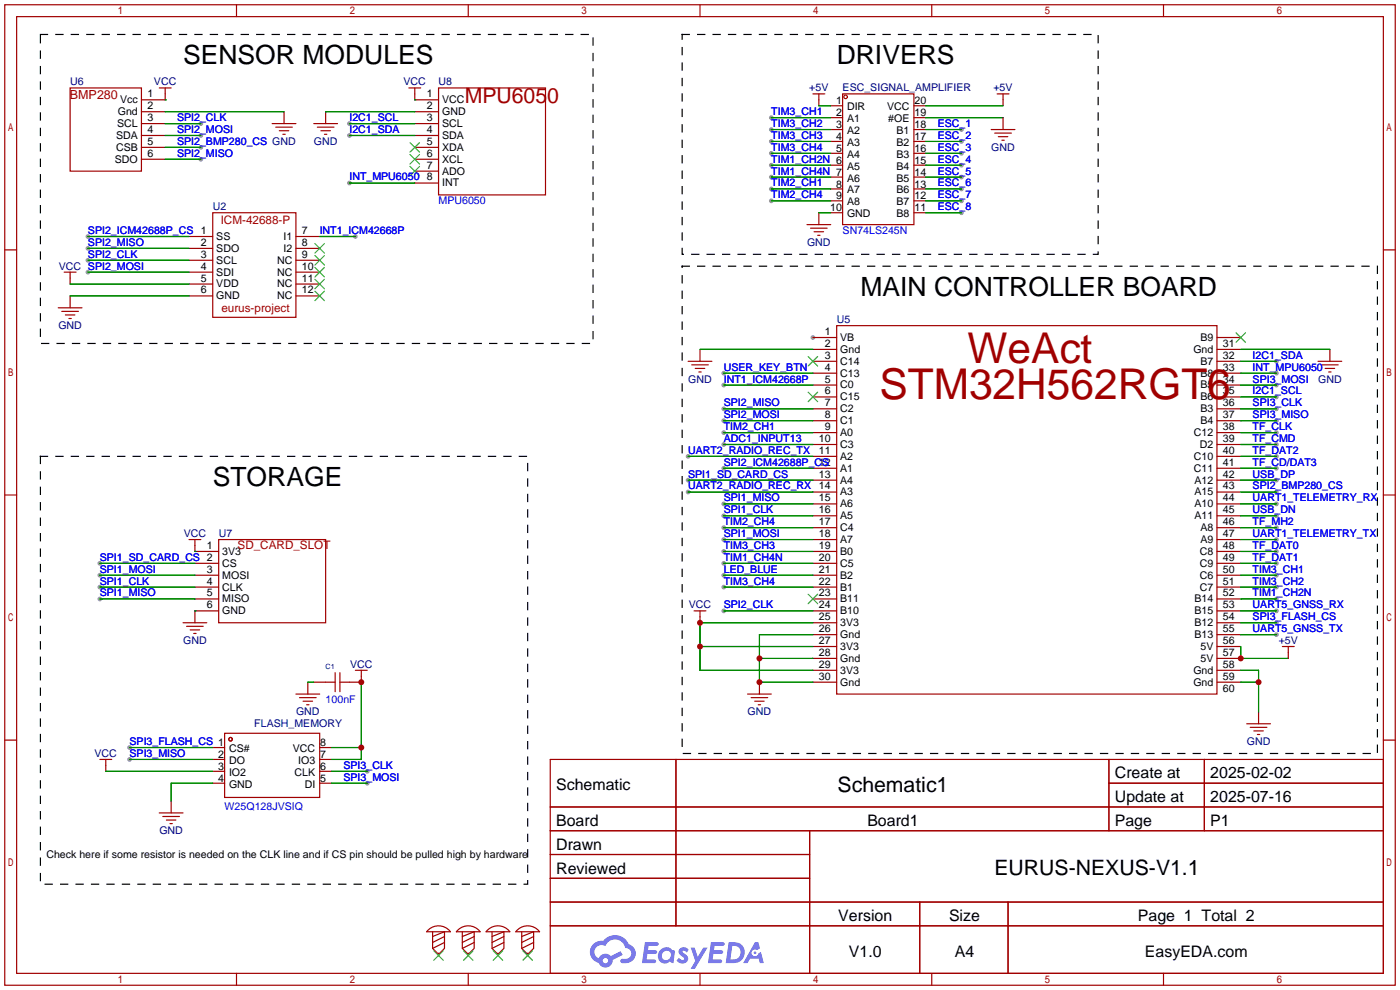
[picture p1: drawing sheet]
<svg xmlns="http://www.w3.org/2000/svg" width="299mm" height="212mm" viewBox="0 0 299 212" stroke-linecap="round" stroke-linejoin="round" font-family="sans-serif">
<g fill="#999">
<circle cx="173.7" cy="72.1" r=".51"/>
<circle cx="21.3" cy="120.4" r=".51"/>
<circle cx="21.3" cy="122.9" r=".51"/>
<circle cx="21.3" cy="125.5" r=".51"/>
<circle cx="21.3" cy="128" r=".51"/>
<circle cx="42.9" cy="26.4" r=".51"/>
<circle cx="42.9" cy="29" r=".51"/>
<circle cx="42.9" cy="31.5" r=".51"/>
<circle cx="42.9" cy="34" r=".51"/>
<circle cx="18.8" cy="50.5" r=".51"/>
<circle cx="18.8" cy="53.1" r=".51"/>
<circle cx="18.8" cy="55.6" r=".51"/>
<circle cx="18.8" cy="58.2" r=".51"/>
<circle cx="75.9" cy="50.5" r=".51"/>
<circle cx="154.7" cy="130.6" r=".51"/>
<circle cx="154.7" cy="89.9" r=".51"/>
<circle cx="154.7" cy="87.4" r=".51"/>
<circle cx="147.1" cy="102.6" r=".51"/>
<circle cx="154.7" cy="110.2" r=".51"/>
<circle cx="154.7" cy="115.3" r=".51"/>
<circle cx="154.7" cy="107.7" r=".51"/>
<circle cx="272.8" cy="84.8" r=".51"/>
<circle cx="272.8" cy="77.2" r=".51"/>
<circle cx="272.8" cy="79.8" r=".51"/>
<circle cx="147.1" cy="97.5" r=".51"/>
<circle cx="147.1" cy="105.2" r=".51"/>
<circle cx="272.8" cy="128" r=".51"/>
<circle cx="272.8" cy="130.6" r=".51"/>
<circle cx="272.8" cy="122.9" r=".51"/>
<circle cx="272.8" cy="125.5" r=".51"/>
<circle cx="272.8" cy="120.4" r=".51"/>
<circle cx="74.7" cy="26.4" r=".51"/>
<circle cx="74.7" cy="29" r=".51"/>
<circle cx="74.7" cy="39.1" r=".51"/>
<circle cx="164.8" cy="25.1" r=".51"/>
<circle cx="164.8" cy="27.7" r=".51"/>
<circle cx="164.8" cy="30.2" r=".51"/>
<circle cx="164.8" cy="32.8" r=".51"/>
<circle cx="205.5" cy="27.7" r=".51"/>
<circle cx="205.5" cy="30.2" r=".51"/>
<circle cx="205.5" cy="32.8" r=".51"/>
<circle cx="205.5" cy="35.3" r=".51"/>
<circle cx="205.5" cy="37.8" r=".51"/>
<circle cx="205.5" cy="40.4" r=".51"/>
<circle cx="205.5" cy="42.9" r=".51"/>
<circle cx="205.5" cy="45.5" r=".51"/>
<circle cx="272.8" cy="112.8" r=".51"/>
<circle cx="272.8" cy="115.3" r=".51"/>
<circle cx="272.8" cy="107.7" r=".51"/>
<circle cx="272.8" cy="110.2" r=".51"/>
<circle cx="164.8" cy="35.3" r=".51"/>
<circle cx="164.8" cy="37.8" r=".51"/>
<circle cx="164.8" cy="40.4" r=".51"/>
<circle cx="164.8" cy="42.9" r=".51"/>
<circle cx="154.7" cy="82.3" r=".51"/>
<circle cx="154.7" cy="117.9" r=".51"/>
<circle cx="154.7" cy="100.1" r=".51"/>
<circle cx="272.8" cy="97.5" r=".51"/>
<circle cx="272.8" cy="100.1" r=".51"/>
<circle cx="272.8" cy="95" r=".51"/>
<circle cx="272.8" cy="92.5" r=".51"/>
<circle cx="272.8" cy="117.9" r=".51"/>
<circle cx="272.8" cy="102.6" r=".51"/>
<circle cx="154.7" cy="122.9" r=".51"/>
<circle cx="154.7" cy="79.8" r=".51"/>
<circle cx="272.8" cy="82.3" r=".51"/>
<circle cx="272.8" cy="87.4" r=".51"/>
<circle cx="272.8" cy="89.9" r=".51"/>
<circle cx="154.7" cy="125.5" r=".51"/>
<circle cx="154.7" cy="92.5" r=".51"/>
<circle cx="154.7" cy="112.8" r=".51"/>
<circle cx="154.7" cy="120.4" r=".51"/>
<circle cx="272.8" cy="135.6" r=".51"/>
<circle cx="154.7" cy="95" r=".51"/>
<circle cx="27.7" cy="159.8" r=".51"/>
<circle cx="78.5" cy="164.8" r=".51"/>
<circle cx="78.5" cy="167.4" r=".51"/>
<circle cx="27.7" cy="162.3" r=".51"/>
<circle cx="272.8" cy="133.1" r=".51"/>
<circle cx="272.8" cy="105.2" r=".51"/>
</g>
<g fill="none" stroke="#a10000" stroke-width=".25">
<path d="M1 1h297.2v209.6h-297.2zM3.6 3.6h292.1v204.4h-292.1zM50.5 1v2.6M100.1 1v2.6M149.6 1v2.6M199.1 1v2.6M248.7 1v2.6M1 53.4h2.6M295.7 53.4h2.5M1 105.8h2.6M295.7 105.8h2.5M1 158.2h2.6"/>
<path d="M295.7 158.2h2.5M117.6 162.3h178.1v45.7h-178.1zM117.6 172.5h178.1M117.6 177.5h178.1M144.5 162.3v35.6M173 177.5v30.5M237 162.3v15.2M237 167.4h58.7M257.4 162.3v15.2M117.6 182.6h55.4M117.6 192.8h178.1M117.6 187.7h55.4"/>
<path d="M117.6 197.9h178.1M196.6 192.8v15.2M215.4 192.8v15.2M50.5 208v2.6M100.1 208v2.6M149.6 208v2.6M199.1 208v2.6M248.7 208v2.6"/>
</g>
<g fill="#5487ff">
<path d="M145.3 202.7a1.3 1.3 0 0 1 1.9 .3l-.4 .6a.54 .54 0 0 0-.9-.2l.1 .2a1.34 1.34 0 0 1 .9 1.8 1.47 1.47 0 0 1-2.3-.1l.5-.6 .8 .5a.31 .31 0 0 0 .4-.3 .31 .31 0 0 0-.3-.4 1.12 1.12 0 0 1-.7-1.8z"/>
<path d="M147.6 202.5h.9l.6 2 1.2-2h.9l-2.7 4.6h-.9l1-1.7z"/>
<path d="M137.8 201.4h1.7a1.31 1.31 0 0 1 1.2 .2 .4 .4 0 0 1-.3 .5l-1.8 .1-.1 .9h1.6a.4 .4 0 0 1 .4 .4 .4 .4 0 0 1-.5 .4h-1.6l-.2 1.2h1.4a.46 .46 0 0 1 .5 0 .46 .46 0 0 1 .1 .5l-.4 .2h-2.6z"/>
<path d="M151.9 201.4h1.7a1.32 1.32 0 0 1 1.2 .2 .39 .39 0 0 1-.3 .5l-1.8 .1-.1 .9h1.6a.4 .4 0 0 1 .4 .4 .4 .4 0 0 1-.4 .4h-1.7l-.2 1.2h1.4a.46 .46 0 0 1 .5 0 .46 .46 0 0 1 .1 .5l-.4 .2h-2.6z"/>
<path d="M161.3 201.4h.8l.3 1.3-.6 .4a.75 .75 0 0 0-1.1 .3 .75 .75 0 0 0 .5 1 .75 .75 0 0 0 .9-.7l.5-.2 .6 2.3h-.8l-.3-.9h-1.8l-.5 .9h-1z"/>
<path d="M155.7 201.4l-.6 4.4h1.5a2.27 2.27 0 0 0 2.6-2.2 2.27 2.27 0 0 0-2.7-2.2zM156.5 202.1a1.5 1.5 0 0 1 1.8 1.6 1.5 1.5 0 0 1-1.9 1.4h-.3z"/>
<path d="M141.2 203a1.6 1.6 0 0 0-.3 2.3 1.6 1.6 0 0 0 2.3 .2l.7 .3 .3-2.4-.1-.3-.5-.1a1.58 1.58 0 0 0-2.4 0zM141.8 203.5a.98 .98 0 0 1 1.6 .4 .98 .98 0 0 1-1.1 1.3 .94 .94 0 0 1-.9-.7 .94 .94 0 0 1 .4-1z"/>
<path d="M126.8 201.8a2.37 2.37 0 0 0 1.1 4 1.54 1.54 0 0 0 1.8 1 1.54 1.54 0 0 0 1.2-1.6l2.2-1.1-.5-.8-2 1a1.57 1.57 0 0 0-2.7 .5 1.5 1.5 0 0 1-.7-2.1 1.5 1.5 0 0 1 2.2-.5 2.23 2.23 0 0 1 2.3-1.4 2.23 2.23 0 0 1 2 1.8 1.16 1.16 0 0 1 1.2 1.1 1.16 1.16 0 0 1-1.1 1.2h-.7a.47 .47 0 0 0-.5 .4 .47 .47 0 0 0 .4 .5 2.17 2.17 0 0 0 2.5-.9 2.17 2.17 0 0 0-.3-2.7l-.8-.4a3.2 3.2 0 0 0-5.5-.7l-1.1 .1zM128.8 205.3a.6 .6 0 0 1 1.2 0 .6 .6 0 0 1-1.2 0z"/>
<circle cx="161.4" cy="203.6" r=".28"/>
</g>
<g fill="none" stroke="#a10000" stroke-width=".25">
<path d="M15 18.8h15.2v17.8h-15.2zM34 18.8h2.6M35.3 18.8v2.5h-5.1M87.4 18.8h2.5M88.6 18.8v2.5h5.1M93.7 18.8h22.9v22.9h-22.9zM30.2 23.9h5.1M30.2 26.4h5.1M30.2 29h5.1M30.2 31.5h5.1M30.2 34h5.1M58.2 26.4h5"/>
<path d="M58.9 27.2h3.6M59.7 27.9h2M60.5 28.7h.5M60.7 23.9v2.5M67.1 26.4h5M67.8 27.2h3.6M68.6 27.9h2M69.3 28.7h.5M69.6 23.9v2.5M88.6 23.9h5.1M88.6 26.4h5.1M88.6 29h5.1"/>
<path d="M88.6 31.5h5.1M88.6 34h5.1M88.6 36.6h5.1M88.6 39.1h5.1M173.7 20.1h2.6M175 20.1v2.5M177.5 22.6h2.6M177.5 25.1h2.6M177.5 27.7h2.6M177.5 30.2h2.6M177.5 32.8h2.6M177.5 35.3h2.6"/>
<path d="M177.5 37.8h2.6M180.1 20.1h15.2v27.9h-15.2zM195.3 22.6h2.6M195.3 25.1h2.6M195.3 27.7h2.6M195.3 30.2h2.6M195.3 32.8h2.6M195.3 35.3h2.6M195.3 37.8h2.6M211.8 27.7h5.1M212.6 28.4h3.6M213.1 20.1h2.5"/>
<path d="M213.4 29.2h2M214.1 30h.5M214.4 20.1v2.5M214.4 25.1v2.6M13.7 58.2h2.6M15 58.2v2.5M40.4 50.5h5.1M40.4 53.1h5.1M40.4 55.6h5.1M40.4 58.2h5.1M45.5 45.5h17.7v22.3h-17.7zM63.2 50.5h5.1"/>
<path d="M63.2 53.1h5.1M63.2 55.6h5.1M63.2 58.2h5.1M172.5 48h5M173.2 48.8h3.6M174 49.5h2M174.8 50.3h.5M175 45.5v2.5M177.5 40.4h2.6M177.5 42.9h2.6M177.5 45.5h2.6M195.3 40.4h2.6"/>
<path d="M195.3 42.9h2.6M195.3 45.5h2.6M12.4 65.8h5.1M13.2 66.5h3.6M14 67.3h2M14.7 68.1h.5M15 63.2v2.6M40.4 60.7h5.1M40.4 63.2h5.1M63.2 60.7h5.1M63.2 63.2h5.1M147.1 77.2h5"/>
<path d="M147.8 78h3.6M148.6 78.7h2M149.4 79.5h.5M149.6 74.7v2.5M173.7 72.1h5.1M173.7 74.7h5.1M173.7 77.2h5.1M173.7 79.8h5.1M178.8 69.6h81.3v78.7h-81.3zM260.1 72.1h5.1M260.1 74.7h5.1M260.1 77.2h5.1"/>
<path d="M260.1 79.8h5.1M281.7 77.2h5.1M282.4 78h3.6M283.2 78.7h2M284 79.5h.5M284.2 74.7v2.5M173.7 82.3h5.1M173.7 84.8h5.1M173.7 87.4h5.1M173.7 89.9h5.1M173.7 92.5h5.1M173.7 95h5.1"/>
<path d="M173.7 97.5h5.1M260.1 82.3h5.1M260.1 84.8h5.1M260.1 87.4h5.1M260.1 89.9h5.1M260.1 92.5h5.1M260.1 95h5.1M260.1 97.5h5.1M40.4 115.3h2.5M41.7 115.3v2.6h5M46.7 115.3h22.9v17.8h-22.9zM173.7 100.1h5.1"/>
<path d="M173.7 102.6h5.1M173.7 105.2h5.1M173.7 107.7h5.1M173.7 110.2h5.1M173.7 112.8h5.1M173.7 115.3h5.1M173.7 117.9h5.1M260.1 100.1h5.1M260.1 102.6h5.1M260.1 105.2h5.1M260.1 107.7h5.1M260.1 110.2h5.1"/>
<path d="M260.1 112.8h5.1M260.1 115.3h5.1M260.1 117.9h5.1M39.1 133.1h5.1M39.9 133.9h3.5M40.6 134.6h2.1M41.4 135.4h.5M41.7 120.4h5M41.7 122.9h5M41.7 125.5h5M41.7 128h5M46.7 130.6h-5v2.5"/>
<path d="M148.3 130.6h2.6M149.6 130.6v2.5M173.7 120.4h5.1M173.7 122.9h5.1M173.7 125.5h5.1M173.7 128h5.1M173.7 130.6h5.1M173.7 133.1h5.1M173.7 135.6h5.1M173.7 138.2h5.1M260.1 120.4h5.1M260.1 122.9h5.1"/>
<path d="M260.1 125.5h5.1M260.1 128h5.1M260.1 130.6h5.1M260.1 133.1h5.1M260.1 135.6h5.1M260.1 138.2h5.1M274.1 138.2h2.5M275.3 138.2v2.5M45.5 159.8h2.5M48 156.7h20.3v13.7h-20.3zM63.2 148.3h5.1M64 149.1h3.6"/>
<path d="M64.8 149.9h2M65.5 150.6h.5M65.8 145.8v2.5M67.1 145.8h4.5M68.3 159.8h2.6M71.6 143.8v4M72.6 143.8v4M75.9 143.3h2.6M77.2 143.3v2.5h-4.6M159.8 148.3h5M160.5 149.1h3.6M161.3 149.9h2"/>
<path d="M162.1 150.6h.5M162.3 145.8v2.5M173.7 140.7h5.1M173.7 143.3h5.1M173.7 145.8h5.1M260.1 140.7h5.1M260.1 143.3h5.1M260.1 145.8h5.1M266.4 154.7h5.1M267.2 155.4h3.6M268 156.2h2M268.7 157h.5"/>
<path d="M269 152.1v2.6M21.3 162.3h2.6M22.6 162.3v2.5M34 173.7h5.1M34.8 174.5h3.6M35.6 175.3h2M36.3 176h.5M36.6 171.2v2.5M45.5 162.3h2.5M45.5 164.8h2.5M45.5 167.4h2.5M68.3 162.3h2.6"/>
<path d="M68.3 164.8h2.6M68.3 167.4h2.6M91.6 198.7a3.2 3.2 0 0 1 4.7 .4h-5.1zM92.5 199.1v3.6l1.2 1.3 1.3-1.3v-3.6l-2.5 1.1M98 198.7a3.2 3.2 0 0 1 4.6 .4h-5.1zM98.8 199.1v3.6l1.3 1.3 1.2-1.3v-3.6l-2.5 1.1M104.3 198.7a3.2 3.2 0 0 1 4.7 .4h-5.1zM105.2 199.1v3.6l1.2 1.3 1.3-1.3v-3.6l-2.5 1.1M110.7 198.7a3.2 3.2 0 0 1 4.6 .4h-5.1zM111.5 199.1v3.6l1.3 1.3 1.2-1.3v-3.6l-2.5 1.1M93.7 203.7v.5M95 200.2l-2.5 1.2"/>
<path d="M95 201.4l-2.5 1.3M100.1 203.7v.5M101.3 200.2l-2.5 1.2M101.3 201.4l-2.5 1.3M106.4 203.7v.5M107.7 200.2l-2.5 1.2M107.7 201.4l-2.5 1.3M112.8 203.7v.5M114 200.2l-2.5 1.2M114 201.4l-2.5 1.3"/>
<circle cx="180.7" cy="20.7" r=".38"/>
<circle cx="49.3" cy="158" r=".38"/>
</g>
<g fill="none" stroke="#3c3" stroke-width=".25">
<path d="M87.6 30.5l2.1 2M87.6 33l2.1 2.1M87.6 35.6l2.1 2M89.7 30.5l-2.1 2M89.7 33l-2.1 2.1M89.7 35.6l-2.1 2M67.3 52.1l2 2M67.3 54.6l2 2M67.3 57.2l2 2M67.3 59.7l2 2M69.3 52.1l-2 2M69.3 54.6l-2 2"/>
<path d="M69.3 57.2l-2 2M69.3 59.7l-2 2M67.3 62.2l2 2.1M69.3 62.2l-2 2.1M172.7 76.2l2.1 2M174.8 76.2l-2.1 2M264.2 71.1l2 2.1M266.2 71.1l-2 2.1M172.7 83.8l2.1 2.1M174.8 83.8l-2.1 2.1M172.7 127l2.1 2M174.8 127l-2.1 2"/>
<path d="M92.7 203.2l2 2M94.7 203.2l-2 2M99.1 203.2l2 2M101.1 203.2l-2 2M105.4 203.2l2 2M107.4 203.2l-2 2M111.8 203.2l2 2M113.8 203.2l-2 2"/>
</g>
<g fill="none" stroke="#008700" stroke-width=".25">
<path d="M35.3 21.3h.1M35.3 23.9h25.4M35.3 26.4h7.6M35.3 29h7.6M35.3 31.5h7.6M35.3 34h7.6M69.6 23.9h19M74.7 26.4h13.9M74.7 29h13.9M74.7 39.1h13.9M88.6 21.3h.1M164.8 25.1h12.7"/>
<path d="M164.8 27.7h12.7M164.8 30.2h12.7M164.8 32.8h12.7M164.8 35.3h12.7M164.8 37.8h12.7M175 22.6h2.5M197.9 25.1h16.5M197.9 22.6h16.5M197.9 27.7h7.6M197.9 30.2h7.6M197.9 32.8h7.6M197.9 35.3h7.6"/>
<path d="M197.9 37.8h7.6M18.8 50.5h21.6M18.8 53.1h21.6M18.8 55.6h21.6M18.8 58.2h21.6M68.3 50.5h7.6M164.8 40.4h12.7M164.8 42.9h12.7M175 45.5h2.5M197.9 45.5h7.6M197.9 40.4h7.6M197.9 42.9h7.6"/>
<path d="M15 63.2h25.4M15 60.7h25.4M149.6 74.7h24.1M154.7 79.8h19M265.2 74.7h19M265.2 77.2h7.6M265.2 79.8h7.6M147.1 97.5h26.6M154.7 89.9h19M154.7 87.4h19M154.7 82.3h19M154.7 95h19"/>
<path d="M154.7 92.5h19M265.2 89.9h7.6M265.2 87.4h7.6M265.2 84.8h7.6M265.2 97.5h7.6M265.2 82.3h7.6M265.2 95h7.6M265.2 92.5h7.6M41.7 117.9h.1M147.1 102.6h26.6M147.1 105.2h26.6M154.7 110.2h19"/>
<path d="M154.7 115.3h19M154.7 107.7h19M154.7 112.8h19M154.7 117.9h19M154.7 100.1h19M265.2 102.6h7.6M265.2 110.2h7.6M265.2 115.3h7.6M265.2 107.7h7.6M265.2 105.2h7.6M265.2 112.8h7.6M265.2 117.9h7.6"/>
<path d="M265.2 100.1h7.6M21.3 120.4h20.4M21.3 122.9h20.4M21.3 125.5h20.4M21.3 128h20.4M41.7 130.6h.1M149.6 138.2h24.1M154.7 120.4h19M154.7 122.9h19M154.7 125.5h19M154.7 130.6h19M173.7 135.6h-11.4v10.2h11.4"/>
<path d="M173.7 133.1h-24.1v10.2h24.1M265.2 138.2v2.5h10.1M265.2 135.6h7.6M265.2 133.1h7.6M265.2 120.4h7.6M265.2 122.9h7.6M265.2 125.5h7.6M265.2 128h7.6M265.2 130.6h7.6M27.7 159.8h17.8M65.8 145.8h1.3M70.9 159.8h6.3"/>
<path d="M77.2 145.8v16.5h-6.3M162.3 140.7h11.4M265.2 145.8h3.8M265.2 143.3h3.8v8.8M22.6 164.8h22.9M27.7 162.3h17.8M45.5 167.4h-8.9v3.8M70.9 167.4h7.6M70.9 164.8h7.6"/>
</g>
<path d="M8.6 7.4h118.1v66h-118.1zM145.8 7.4h88.9v47h-88.9zM145.8 56.9h148.6v104.1h-148.6zM8.6 97.5h104.2v91.5h-104.2z" fill="none" stroke="#000" stroke-width=".25" stroke-dasharray="1.5 1.8"/>
<g fill="#c00">
<circle cx="162.3" cy="145.8" r=".63"/>
<circle cx="162.3" cy="140.7" r=".63"/>
<circle cx="149.6" cy="133.1" r=".63"/>
<circle cx="149.6" cy="138.2" r=".63"/>
<circle cx="269" cy="145.8" r=".63"/>
<circle cx="265.2" cy="140.7" r=".63"/>
<circle cx="77.2" cy="159.8" r=".63"/>
<circle cx="77.2" cy="145.8" r=".63"/>
</g>
<g font-size="9.1" fill="#a00000">
<text x="206.8" y="77.6">WeAct</text>
<text x="188" y="85.2">STM32H562RGT6</text>
</g>
<g font-size="5.7">
<text x="39.1" y="13.6">SENSOR MODULES</text>
<text x="178.8" y="13.6">DRIVERS</text>
<text x="183.9" y="63.2">MAIN CONTROLLER BOARD</text>
<text x="45.5" y="103.8">STORAGE</text>
</g>
<text font-size="4.5" fill="#a00000" x="99.3" y="22">MPU6050</text>
<g font-size="4.5">
<text x="179" y="169.2">Schematic1</text>
<text x="212.5" y="187">EURUS-NEXUS-V1.1</text>
</g>
<g font-size="3.4">
<text x="238.3" y="166.4">Create at</text>
<text x="258.7" y="166.4">2025-02-02</text>
<text x="118.9" y="168.9">Schematic</text>
<text x="238.3" y="171.4">Update at</text>
<text x="258.7" y="171.4">2025-07-16</text>
<text x="118.9" y="176.5">Board</text>
<text x="185.4" y="176.5">Board1</text>
<text x="238.3" y="176.5">Page</text>
<text x="258.7" y="176.5">P1</text>
<text x="118.9" y="181.6">Drawn</text>
<text x="118.9" y="186.7">Reviewed</text>
<text x="179.2" y="196.8">Version</text>
<text x="202.8" y="196.8">Size</text>
<text x="243.2" y="196.8">Page 1 Total 2</text>
<text x="181.4" y="204.5">V1.0</text>
<text x="204.1" y="204.5">A4</text>
<text x="244.7" y="204.5">EasyEDA.com</text>
</g>
<text font-size="2.7" fill="#a00000" x="14.9" y="21.2">BMP280</text>
<g font-size="2.5" fill="#a00000">
<text x="47.2" y="47.8">ICM-42688-P</text>
<text x="47.3" y="66.6">eurus-project</text>
<text x="50.8" y="117.4">SD_CARD_SLOT</text>
</g>
<g font-size="2.3" fill="#000080">
<text x="15" y="18.3">U6</text>
<text x="32.9" y="18.3">VCC</text>
<text x="86.3" y="18.3">VCC</text>
<text x="93.7" y="18.3">U8</text>
<text x="173" y="19.5">+5V</text>
<text x="180.1" y="19.5">ESC_SIGNAL_AMPLIFIER</text>
<text x="212.3" y="19.5">+5V</text>
<text x="67.1" y="31">GND</text>
<text x="211.9" y="32.2">GND</text>
<text x="45.5" y="44.9">U2</text>
<text x="172.5" y="52.5">GND</text>
<text x="12.6" y="57.6">VCC SPI2_MOSI</text>
<text x="12.5" y="70.3">GND</text>
<text x="178.8" y="69.1">U5</text>
<text x="147.1" y="81.8">GND</text>
<text x="281.7" y="81.8">GND</text>
<text x="39.3" y="114.8">VCC</text>
<text x="46.7" y="114.8">U7</text>
<text x="147.2" y="130">VCC</text>
<text x="39.1" y="137.6">GND</text>
<text x="273.3" y="137.6">+5V</text>
<text x="74.8" y="142.7">VCC</text>
<text x="54.4" y="155.4">FLASH_MEMORY</text>
<text x="63.3" y="152.9">GND</text>
<text x="159.8" y="152.9">GND</text>
<text x="20.2" y="161.8">VCC</text>
<text x="266.5" y="159.2">GND</text>
<text x="34.1" y="178.3">GND</text>
</g>
<g font-size="2.3">
<text x="25.7" y="22.1">Vcc</text>
<text x="31.5" y="20.8">1</text>
<text x="31.5" y="23.3">2</text>
<text x="91.2" y="20.8">1</text>
<text x="91.2" y="23.3">2</text>
<text x="94.5" y="22.1">VCC</text>
<text x="178.7" y="22.3">1</text>
<text x="181" y="23.6">DIR</text>
<text x="189.6" y="23.6">VCC</text>
<text x="195.5" y="22.3">20</text>
<text x="24.8" y="29.7">SDA</text>
<text x="25.1" y="27.1">SCL</text>
<text x="25.2" y="24.6">Gnd</text>
<text x="31.5" y="25.9">3</text>
<text x="31.5" y="28.4">4</text>
<text x="91.2" y="25.9">3</text>
<text x="91.2" y="28.4">4</text>
<text x="94.5" y="24.6">GND</text>
<text x="94.5" y="27.1">SCL</text>
<text x="94.5" y="29.7">SDA</text>
<text x="178.7" y="24.8">2</text>
<text x="178.7" y="27.4">3</text>
<text x="178.7" y="29.9">4</text>
<text x="181" y="26.1">A1</text>
<text x="181" y="28.6">A2</text>
<text x="189.8" y="26.1">#OE</text>
<text x="191.6" y="28.6">B1</text>
<text x="195.5" y="29.9">17</text>
<text x="195.5" y="27.4">18</text>
<text x="195.5" y="24.8">19</text>
<text x="24.5" y="34.8">SDO</text>
<text x="24.8" y="32.2">CSB</text>
<text x="31.5" y="31">5</text>
<text x="31.5" y="33.5">6</text>
<text x="91.2" y="31">5</text>
<text x="91.2" y="33.5">6</text>
<text x="94.5" y="32.2">XDA</text>
<text x="94.5" y="34.8">XCL</text>
<text x="178.7" y="32.5">5</text>
<text x="181" y="31.2">A3</text>
<text x="181" y="33.7">A4</text>
<text x="191.6" y="33.7">B3</text>
<text x="191.6" y="31.2">B2</text>
<text x="195.5" y="35">15</text>
<text x="195.5" y="32.5">16</text>
<text x="91.2" y="36">7</text>
<text x="91.2" y="38.6">8</text>
<text x="94.5" y="37.3">ADO</text>
<text x="94.5" y="39.8">INT</text>
<text x="178.7" y="40.1">8</text>
<text x="181" y="36.3">A5</text>
<text x="181" y="38.8">A6</text>
<text x="181" y="41.3">A7</text>
<text x="191.6" y="41.3">B6</text>
<text x="191.6" y="38.8">B5</text>
<text x="191.6" y="36.3">B4</text>
<text x="195.5" y="40.1">13</text>
<text x="195.5" y="37.5">14</text>
<text x="177.4" y="45.2">10</text>
<text x="178.7" y="42.6">9</text>
<text x="181" y="43.9">A8</text>
<text x="181" y="46.4">GND</text>
<text x="191.6" y="46.4">B8</text>
<text x="191.6" y="43.9">B7</text>
<text x="195.5" y="45.2">11</text>
<text x="195.5" y="42.6">12</text>
<text x="42.9" y="52.5">2</text>
<text x="46.2" y="51.3">SS</text>
<text x="46.2" y="53.8">SDO</text>
<text x="60.6" y="51.3">I1</text>
<text x="60.6" y="53.8">I2</text>
<text x="64.5" y="50">7</text>
<text x="64.5" y="52.5">8</text>
<text x="42.9" y="55.1">3</text>
<text x="42.9" y="57.6">4</text>
<text x="46.2" y="56.4">SCL</text>
<text x="46.2" y="58.9">SDI</text>
<text x="59.2" y="56.4">NC</text>
<text x="59.2" y="58.9">NC</text>
<text x="64.5" y="55.1">9</text>
<text x="64.5" y="57.6">10</text>
<text x="42.9" y="60.2">5</text>
<text x="42.9" y="62.7">6</text>
<text x="46.2" y="61.4">VDD</text>
<text x="46.2" y="64">GND</text>
<text x="59.2" y="61.4">NC</text>
<text x="59.2" y="64">NC</text>
<text x="64.5" y="60.2">11</text>
<text x="64.5" y="62.7">12</text>
<text x="176.3" y="71.6">1</text>
<text x="176.3" y="74.1">2</text>
<text x="176.3" y="76.7">3</text>
<text x="179.6" y="72.9">VB</text>
<text x="179.6" y="75.4">Gnd</text>
<text x="179.6" y="77.9">C14</text>
<text x="255" y="75.4">Gnd</text>
<text x="256.6" y="72.9">B9</text>
<text x="256.6" y="77.9">B7</text>
<text x="261.4" y="74.1">31</text>
<text x="261.4" y="76.7">32</text>
<text x="176.3" y="79.2">4</text>
<text x="176.3" y="81.8">5</text>
<text x="179.6" y="80.5">C13</text>
<text x="179.6" y="83">C0</text>
<text x="256.6" y="80.5">B8</text>
<text x="256.6" y="83">B5</text>
<text x="261.4" y="79.2">33</text>
<text x="261.4" y="81.8">34</text>
<text x="176.3" y="84.3">6</text>
<text x="176.3" y="86.8">7</text>
<text x="176.3" y="89.4">8</text>
<text x="179.6" y="85.6">C15</text>
<text x="179.6" y="88.1">C2</text>
<text x="256.6" y="85.6">B6</text>
<text x="256.6" y="88.1">B3</text>
<text x="261.4" y="84.3">35</text>
<text x="261.4" y="86.8">36</text>
<text x="261.4" y="89.4">37</text>
<text x="175" y="94.5">10</text>
<text x="176.3" y="91.9">9</text>
<text x="179.6" y="90.6">C1</text>
<text x="179.6" y="93.2">A0</text>
<text x="179.6" y="95.7">C3</text>
<text x="255.2" y="93.2">C12</text>
<text x="256.4" y="95.7">D2</text>
<text x="256.6" y="90.6">B4</text>
<text x="261.4" y="91.9">38</text>
<text x="261.4" y="94.5">39</text>
<text x="175" y="97">11</text>
<text x="175" y="99.5">12</text>
<text x="179.6" y="98.3">A2</text>
<text x="179.6" y="100.8">A1</text>
<text x="255.2" y="98.3">C10</text>
<text x="255.2" y="100.8">C11</text>
<text x="261.4" y="97">40</text>
<text x="261.4" y="99.5">41</text>
<text x="175" y="102.1">13</text>
<text x="175" y="104.6">14</text>
<text x="175" y="107.2">15</text>
<text x="179.6" y="103.3">A4</text>
<text x="179.6" y="105.9">A3</text>
<text x="255.3" y="103.3">A12</text>
<text x="255.3" y="105.9">A15</text>
<text x="261.4" y="102.1">42</text>
<text x="261.4" y="104.6">43</text>
<text x="261.4" y="107.2">44</text>
<text x="175" y="109.7">16</text>
<text x="175" y="112.2">17</text>
<text x="179.6" y="108.4">A6</text>
<text x="179.6" y="111">A5</text>
<text x="179.6" y="113.5">C4</text>
<text x="255.3" y="108.4">A10</text>
<text x="255.3" y="111">A11</text>
<text x="256.6" y="113.5">A8</text>
<text x="261.4" y="109.7">45</text>
<text x="261.4" y="112.2">46</text>
<text x="44.2" y="117.3">1</text>
<text x="47.5" y="118.6">3V3</text>
<text x="175" y="114.8">18</text>
<text x="175" y="117.3">19</text>
<text x="175" y="119.9">20</text>
<text x="179.6" y="116">A7</text>
<text x="179.6" y="118.6">B0</text>
<text x="256.4" y="118.6">C8</text>
<text x="256.6" y="116">A9</text>
<text x="261.4" y="114.8">47</text>
<text x="261.4" y="117.3">48</text>
<text x="261.4" y="119.9">49</text>
<text x="44.2" y="122.4">3</text>
<text x="44.2" y="124.9">4</text>
<text x="47.5" y="121.1">CS</text>
<text x="47.5" y="123.7">MOSI</text>
<text x="175" y="122.4">21</text>
<text x="175" y="124.9">22</text>
<text x="179.6" y="121.1">C5</text>
<text x="179.6" y="123.7">B2</text>
<text x="256.4" y="121.1">C9</text>
<text x="256.4" y="123.7">C6</text>
<text x="261.4" y="122.4">50</text>
<text x="261.4" y="124.9">51</text>
<text x="44.2" y="127.5">5</text>
<text x="44.2" y="130">6</text>
<text x="47.5" y="126.2">CLK</text>
<text x="47.5" y="128.7">MISO</text>
<text x="47.5" y="131.3">GND</text>
<text x="175" y="127.5">23</text>
<text x="175" y="130">24</text>
<text x="179.6" y="126.2">B1</text>
<text x="179.6" y="128.7">B11</text>
<text x="179.6" y="131.3">B10</text>
<text x="255.3" y="128.7">B14</text>
<text x="255.3" y="131.3">B15</text>
<text x="256.4" y="126.2">C7</text>
<text x="261.4" y="127.5">52</text>
<text x="261.4" y="130">53</text>
<text x="175" y="132.6">25</text>
<text x="175" y="135.1">26</text>
<text x="175" y="137.6">27</text>
<text x="179.6" y="133.8">3V3</text>
<text x="179.6" y="136.4">Gnd</text>
<text x="255.3" y="133.8">B12</text>
<text x="255.3" y="136.4">B13</text>
<text x="261.4" y="132.6">54</text>
<text x="261.4" y="135.1">55</text>
<text x="261.4" y="137.6">56</text>
<text x="175" y="140.2">28</text>
<text x="175" y="142.7">29</text>
<text x="179.6" y="138.9">3V3</text>
<text x="179.6" y="141.4">Gnd</text>
<text x="179.6" y="144">3V3</text>
<text x="255" y="144">Gnd</text>
<text x="256.6" y="138.9">5V</text>
<text x="256.6" y="141.4">5V</text>
<text x="261.4" y="140.2">57</text>
<text x="261.4" y="142.7">58</text>
<text x="175" y="145.3">30</text>
<text x="179.6" y="146.5">Gnd</text>
<text x="255" y="146.5">Gnd</text>
<text x="261.4" y="145.3">59</text>
<text x="261.4" y="147.8">60</text>
<text x="46.6" y="162">2</text>
<text x="48.9" y="160.7">CS#</text>
<text x="62.6" y="160.7">VCC</text>
<text x="68.5" y="162">7</text>
<text x="68.5" y="159.5">8</text>
<text x="46.6" y="164.5">3</text>
<text x="46.6" y="167.1">4</text>
<text x="48.9" y="163.3">DO</text>
<text x="48.9" y="165.8">IO2</text>
<text x="63" y="165.8">CLK</text>
<text x="63.7" y="163.3">IO3</text>
<text x="68.5" y="167.1">5</text>
<text x="68.5" y="164.5">6</text>
<text x="48.9" y="168.3">GND</text>
<text x="65.1" y="168.3">DI</text>
<text x="9.9" y="183.4">Check here if some resistor is needed on the CLK line and if CS pin should be pulled high by hardware</text>
</g>
<g font-size="2.3" fill="#00f">
<text x="37.8" y="25.9">SPI2_CLK</text>
<text x="37.8" y="28.4">SPI2_MOSI</text>
<text x="74.7" y="25.9">I2C1_SCL</text>
<text x="74.7" y="28.4">I2C1_SDA</text>
<text x="164.8" y="24.6">TIM3_CH1</text>
<text x="164.8" y="27.1">TIM3_CH2</text>
<text x="164.8" y="29.7">TIM3_CH3</text>
<text x="200.4" y="27.1">ESC_1</text>
<text x="200.4" y="29.7">ESC_2</text>
<text x="37.8" y="31">SPI2_BMP280_CS GND</text>
<text x="37.8" y="33.5">SPI2_MISO</text>
<text x="164.8" y="32.2">TIM3_CH4</text>
<text x="164.8" y="34.8">TIM1_CH2N 6</text>
<text x="200.4" y="32.2">ESC_3</text>
<text x="200.4" y="34.8">ESC_4</text>
<text x="74.7" y="38.6">INT_MPU6050</text>
<text x="164.8" y="37.3">TIM1_CH4N 7</text>
<text x="164.8" y="39.8">TIM2_CH1</text>
<text x="200.4" y="37.3">ESC_5</text>
<text x="200.4" y="39.8">ESC_6</text>
<text x="93.7" y="43.7">MPU6050</text>
<text x="164.8" y="42.4">TIM2_CH4</text>
<text x="200.4" y="42.4">ESC_7</text>
<text x="200.4" y="44.9">ESC_8</text>
<text x="18.8" y="50">SPI2_ICM42688P_CS 1</text>
<text x="18.8" y="52.5">SPI2_MISO</text>
<text x="68.3" y="50">INT1_ICM42668P</text>
<text x="180.1" y="50">SN74LS245N</text>
<text x="18.8" y="55.1">SPI2_CLK</text>
<text x="267.7" y="76.7">I2C1_SDA</text>
<text x="154.7" y="81.8">INT1_ICM42668P</text>
<text x="154.7" y="79.2">USER_KEY_BTN</text>
<text x="267.7" y="79.2">INT_MPU6050</text>
<text x="267.7" y="81.8">SPI3_MOSI</text>
<text x="154.7" y="89.4">SPI2_MOSI</text>
<text x="154.7" y="86.8">SPI2_MISO</text>
<text x="267.7" y="84.3">I2C1_SCL</text>
<text x="267.7" y="86.8">SPI3_CLK</text>
<text x="267.7" y="89.4">SPI3_MISO</text>
<text x="154.7" y="91.9">TIM2_CH1</text>
<text x="154.7" y="94.5">ADC1_INPUT13</text>
<text x="267.7" y="94.5">TF_CMD</text>
<text x="267.7" y="91.9">TF_CLK</text>
<text x="147.1" y="97">UART2_RADIO_REC_TX</text>
<text x="154.7" y="99.5">SPI2_ICM42688P_CS</text>
<text x="267.7" y="97">TF_DAT2</text>
<text x="267.7" y="99.5">TF_CD/DAT3</text>
<text x="147.1" y="102.1">SPI1_SD_CARD_CS</text>
<text x="147.1" y="104.6">UART2_RADIO_REC_RX</text>
<text x="154.7" y="107.2">SPI1_MISO</text>
<text x="267.7" y="107.2">UART1_TELEMETRY_RX</text>
<text x="267.7" y="102.1">USB_DP</text>
<text x="267.7" y="104.6">SPI2_BMP280_CS</text>
<text x="154.7" y="109.7">SPI1_CLK</text>
<text x="154.7" y="112.2">TIM2_CH4</text>
<text x="267.7" y="112.2">TF_MH2</text>
<text x="267.7" y="109.7">USB_DN</text>
<text x="21.3" y="119.9">SPI1_SD_CARD_CS 2</text>
<text x="154.7" y="114.8">SPI1_MOSI</text>
<text x="154.7" y="117.3">TIM3_CH3</text>
<text x="154.7" y="119.9">TIM1_CH4N</text>
<text x="267.7" y="119.9">TF_DAT1</text>
<text x="267.7" y="114.8">UART1_TELEMETRY_TX</text>
<text x="267.7" y="117.3">TF_DAT0</text>
<text x="21.3" y="122.4">SPI1_MOSI</text>
<text x="21.3" y="124.9">SPI1_CLK</text>
<text x="154.7" y="122.4">LED_BLUE</text>
<text x="154.7" y="124.9">TIM3_CH4</text>
<text x="267.7" y="122.4">TIM3_CH1</text>
<text x="267.7" y="124.9">TIM3_CH2</text>
<text x="21.3" y="127.5">SPI1_MISO</text>
<text x="154.7" y="130">SPI2_CLK</text>
<text x="267.7" y="127.5">TIM1_CH2N</text>
<text x="267.7" y="130">UART5_GNSS_RX</text>
<text x="267.7" y="135.1">UART5_GNSS_TX</text>
<text x="267.7" y="132.6">SPI3_FLASH_CS</text>
<text x="69.6" y="150.3">100nF</text>
<text x="27.7" y="159.2">SPI3_FLASH_CS 1</text>
<text x="27.7" y="161.8">SPI3_MISO</text>
<text x="73.4" y="164.3">SPI3_CLK</text>
<text x="73.4" y="166.8">SPI3_MOSI</text>
<text x="48" y="173.2">W25Q128JVSIQ</text>
</g>
<text font-size="1.5" fill="#000080" x="69.6" y="142.9">C1</text>
</svg>
